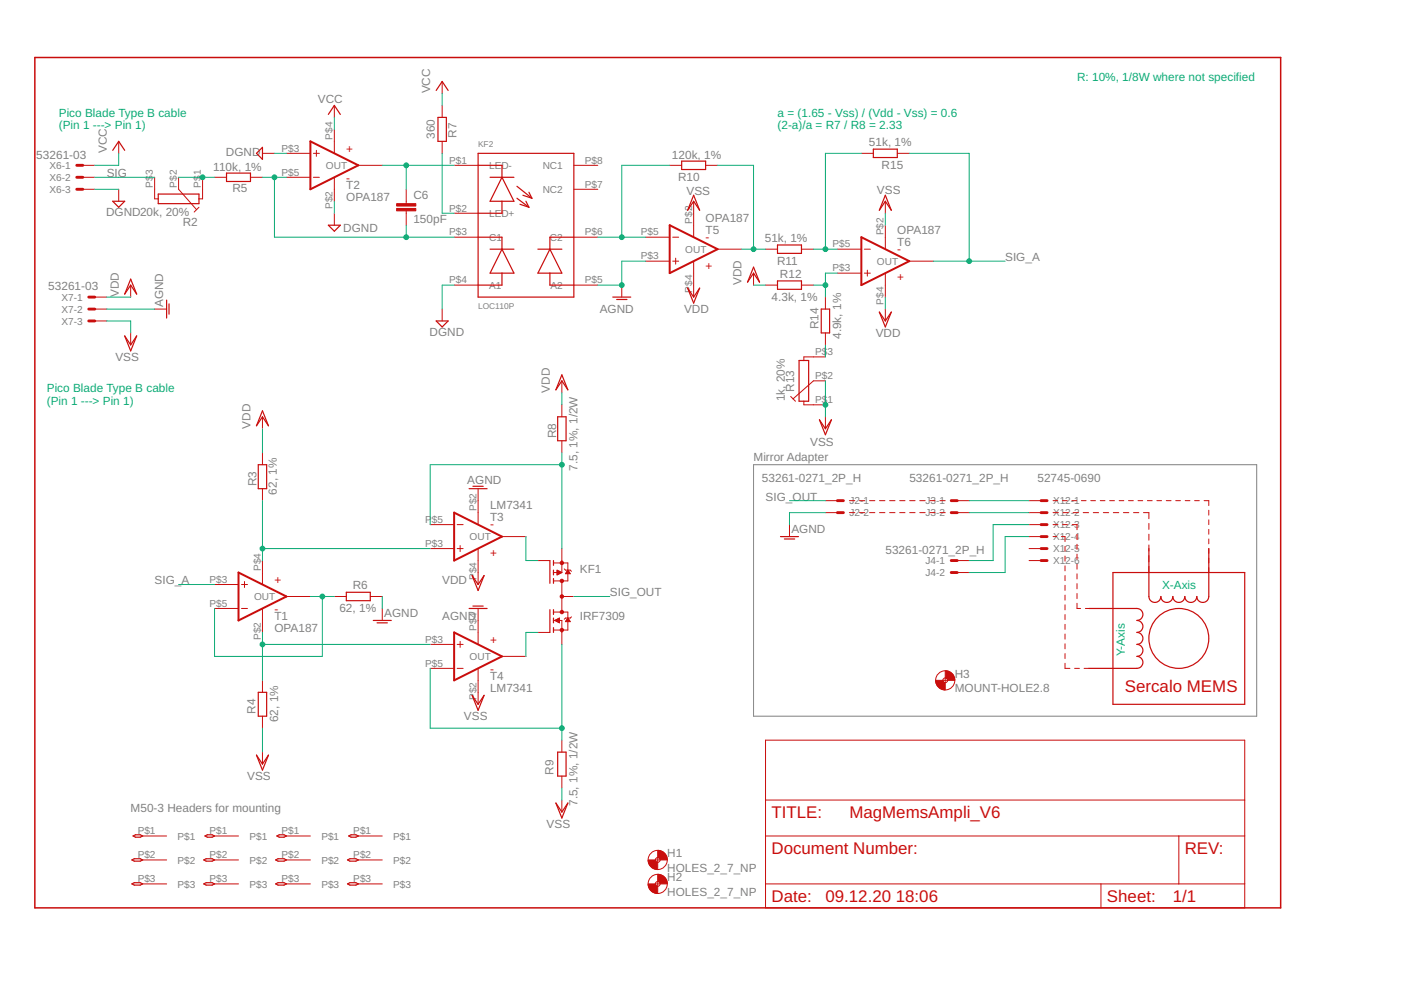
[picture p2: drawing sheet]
<svg xmlns="http://www.w3.org/2000/svg" width="297mm" height="210mm" viewBox="0 0 297 210" stroke-linecap="round" stroke-linejoin="round" font-family="sans-serif">
<path d="M159.8 98.5h106.6v53.3h-106.6z" fill="none" stroke="#808080" stroke-width=".21"/>
<g fill="none" stroke="#c90d0c" stroke-width=".21">
<path d="M93.7 17.3v2.5M17.5 37.6h2.6M17.5 35.1h2.6M25.2 30v2.5M32.8 37.6v4.6h.7M37.9 37.6v2.5l3.8 4.3M42.9 37.6v4.6h-.7M45.5 37.6h2.5M53.1 37.6h2.5M55.6 32.5h2.6M60.7 32.5h5.1M60.7 37.6h5.1"/>
<path d="M66.4 32.5h1.3M66.4 37.6h1.3M67.1 31.9v1.2M70.9 22.4v2.5M70.9 27.4v5M70.9 37.7v5M76 35.1h5M93.7 22.4v2.5M93.7 30v2.5M96.3 35.1h5.1M121.7 35.1h5M142 35.1h2.5"/>
<path d="M149.6 35.1h2.5M182.6 32.5h2.6M190.2 32.5h2.6M17.5 40.1h2.6M25.2 40.1v2.6M42.2 43.9l-1 1.1M70.9 45.2v2.6M86.1 40.1v3.1M86.1 44.7v3.1M96.3 50.3h5.1M96.3 45.2h5.1M121.7 50.3h5"/>
<path d="M121.7 40.1h5M136.9 55.4h5.1M136.9 50.3h5.1M142.6 55.4h1.3M142.6 50.3h1.3M143.3 54.7v1.3M147.1 42.7v7.5M147.1 55.4v7.6M152.1 52.8h5.1M159.8 57.9v2.6M162.3 52.8h2.5M169.9 52.8h2.6"/>
<path d="M177.5 52.8h5.1M177.5 57.9h5.1M183.3 52.8h1.2M183.3 57.9h1.2M183.9 57.3v1.2M187.7 42.7v2.5M187.7 47.8v4.9M187.7 58v5M192.8 55.4h5.1M20.1 63h2.5M20.1 65.5h2.5M20.1 68.1h2.5"/>
<path d="M27.7 60.5v2.5M27.7 70.6v2.5M32.8 65.5h2.5M93.7 65.5v2.6M96.3 60.5h5.1M121.7 60.5h5M131.8 60.5v2.5M162.3 60.5h2.5M169.9 60.5h2.6M175 63v2.5M175 70.6v2.5M175 75.7h-4.6v.7"/>
<path d="M187.7 65.5v2.6M55.6 88.4v2.5M55.6 96v2.5M119.1 80.8v2.5M119.1 85.8v2.6M119.1 93.5v2.5M167.6 84.1l1.1 1M170.4 85.1v.7h4.6M175 88.4v2.5M175 80.8h-2.5l-4.4 3.8M55.6 103.6v2.6M55.6 118.9v4.9"/>
<path d="M91.2 111.2h5.1M91.2 116.3h5.1M96.9 111.2h1.3M96.9 116.3h1.3M97.6 115.7v1.2M101.4 103.6v7.5M101.4 116.4v7.5M106.4 113.8h5.1M114 118.9h2.6M117.3 119.4h3.1v3.8h-3.1M119.1 116.3v5.1M167.4 111.2v2.6"/>
<path d="M175 108.7h2.5M175 106.2h2.5M180.1 108.7h1.1M180.1 106.2h1.1M182.2 108.7h1.1M182.2 106.2h1.1M184.4 108.7h1.1M184.4 106.2h1.1M186.5 108.7h1.1M186.5 106.2h1.1M188.6 108.7h1.2M188.6 106.2h1.2"/>
<path d="M190.8 108.7h1.1M190.8 106.2h1.1M192.9 108.7h1.1M192.9 106.2h1.1M195 108.7h1.2M195 106.2h1.2M197.1 108.7h1.2M197.1 106.2h1.2M199.3 108.7h1.1M199.3 106.2h1.1M202.9 108.7h2.6M202.9 106.2h2.6"/>
<path d="M202.9 118.9h2.6M218.2 113.8h2.5M218.2 111.2h2.5M218.2 108.7h2.5M218.2 106.2h2.5M218.2 116.3h2.5M218.2 118.9h2.5M223.3 113.8h.7M223.3 111.2h1M223.3 108.7h1.1M223.3 106.2h1M225 113.8h.8v1"/>
<path d="M225.3 106.2h1M225.3 111.2h1M225.4 108.7h1.1M225.8 115.8v1.1M225.8 117.9v1.1M225.8 120v1M227.3 106.2h1M227.3 111.2h1v1.1M227.5 108.7h1.2M228.3 113.3v1.1M228.3 115.4v1.1M228.3 117.5v1.1"/>
<path d="M228.3 119.6v1.1M229.3 106.2h1M229.7 108.7h1.1M231.3 106.2h1M231.8 108.7h1.1M233.3 106.2h1M233.9 108.7h1.2M235.3 106.2h1M236.1 108.7h1.1M237.3 106.2h1M238.2 108.7h1.1M239.3 106.2h1"/>
<path d="M240.3 108.7h1.1M241.3 106.2h1M242.4 108.7h1.2v1.3M243.3 106.2h1M243.6 111v1.2M243.6 113.3v1.2M243.6 115.5v1.3M243.6 117.8v1.3M245.3 106.2h1M247.3 106.2h1M249.3 106.2h1M251.3 106.2h1"/>
<path d="M253.3 106.2h1M255.3 106.2h1v1M256.3 108.2v1M256.3 110.2v1M256.3 112.2v1.1M256.3 114.3v1M256.3 116.3v1M256.3 118.3v1.1M45.5 129h5.1M45.5 123.9h5.1M51.2 129h1.3M51.2 123.9h1.3"/>
<path d="M51.8 123.3v1.3M55.6 129.1v5M60.7 126.5h5.1M70.9 126.5h2.5M78.5 126.5h2.5M81 129v2.6M91.2 136.6h5.1M96.9 136.6h1.3M97.6 136v1.3M101.4 129v7.5M106.4 139.2h5.1M114 134.1h2.6"/>
<path d="M117.3 121.4h1.8M117.3 131.6h1.8v5M117.3 129.8h3.1v3.8h-3.1M117.6 131.6l1-.6v1.1zM117.8 131.5h.8M117.9 131.7h.7M118 131.3h.6M118.1 121.6h.7M118.1 121.5h.9M118.1 121.3h.9M118.1 121.2h.7M118.1 121.1h.4"/>
<path d="M118.1 121h.2M118.1 120.9l1 .5-1 .5zM118.1 121.8h.2M118.1 121.7h.4M118.2 131.8h.4M118.3 131.2h.3M118.4 131.9h.2M118.5 131.1h.1M119.1 123.2v6.6M119.1 126.5h2.6M119.6 120.6l.3 .3h1l.3 .2M120 121.6h.9"/>
<path d="M120 131.7h.8M120 131.6h.8M120 121.5h.8M120.1 121.3h.6M120.1 131.5h.6M120.2 121.2h.4M120.2 131.3h.4M120.3 121.1h.2M120.3 131.2h.2M120.4 121h.1M120.4 131.1h.1M120.4 120.9l.5 .7h-1z"/>
<path d="M120.4 131l.5 .8h-1zM121.2 130.8l-.3 .2h-1l-.3 .3M202.9 121.4h2.6M225.8 122v1.1M225.8 124.1v1.1M225.8 126.2v1M225.8 128.2v1.1M225.8 130.3v1.1M225.8 132.4v1M225.8 134.4v1.1M225.8 136.5v1.1M225.8 138.6v1"/>
<path d="M228.3 121.7v1M228.3 123.7v1.1M228.3 125.8v1.1M228.3 127.9v1.1h.8M230.1 129h.8M243.6 120.1v1.3M256.3 120.4v1M55.6 144.3v2.5M55.6 151.8v2.6M55.6 159.5v2.5M91.2 141.7h5.1M96.9 141.7h1.3"/>
<path d="M101.4 141.8v7.5M119.1 156.9v2.6M162.3 156.9h101.6v35.6h-101.6zM199.9 144.3h1M200.4 143.7v1.1M225.8 140.6v1.1h1M227.8 141.7h1.1M229.8 141.7h1.1M30.2 177.2h5.1M45.5 177.2h5.1M60.7 177.2h5.1M76 177.2h5"/>
<path d="M119.1 164.5v2.6M119.1 169.6v2.6M162.3 177.2h101.6M162.3 169.6h101.6M249.9 177.2v10.2M30.2 187.4h5.1M30.2 182.3h5.1M45.5 187.4h5.1M45.5 182.3h5.1M60.7 187.4h5.1M60.7 182.3h5.1M76 187.4h5"/>
<path d="M76 182.3h5M138.9 187.4h1.1M138.9 182.3h1.1M139.4 181.8v1M139.4 186.9v1M162.3 187.4h101.6M233.4 187.4v5.1"/>
<circle cx="200.4" cy="144.3" r="2.03"/>
<circle cx="200.4" cy="144.3" r=".51"/>
<circle cx="139.4" cy="182.3" r="2.03"/>
<circle cx="139.4" cy="187.4" r="2.03"/>
<circle cx="139.4" cy="182.3" r=".51"/>
<circle cx="139.4" cy="187.4" r=".51"/>
</g>
<path d="M65.8 30l10.2 5.1-10.2 5zM142 47.8l10.1 5-10.1 5.1zM182.6 50.3l10.2 5.1-10.2 5.1zM96.3 108.7l10.1 5.1-10.1 5.1zM50.6 121.4l10.1 5.1-10.1 5.1zM96.3 134.1l10.1 5.1-10.1 5.1z" fill="none" stroke="#c90d0c" stroke-width=".42"/>
<g fill="none" stroke="#c90d0c" stroke-width=".25">
<path d="M92.5 19.2l1.2-1.9 1.3 1.9M23.9 31.9l1.3-1.9 1.2 1.9M48 36.7h5.1v1.8h-5.1zM55.6 31.2v2.6l-1.2-1.3zM69.6 24.3l1.3-1.9 1.3 1.9M92.9 24.9h1.7v5.1h-1.7zM101.4 35.1h5v2.5M101.4 32.5h20.3v30.5h-20.3zM103.9 37.6h5.1M106.4 37.6l2.6 5.1h-5.1zM109.6 39.5l3.2 2.5M144.5 34.2h5.1v1.7h-5.1z"/>
<path d="M185.2 31.6h5v1.8h-5zM23.9 42.7h2.5l-1.2 1.2zM27.7 59.2l1.3 3.2-1.3-1.9-1.3 1.9zM33.5 41.1h8.7v2.1h-8.7zM69.6 47.8h2.6l-1.3 1.2zM101.4 50.3h5v2.5M103.9 52.8h5.1M106.4 42.7v2.5h-5M106.4 57.9v2.6h-5M106.4 52.8l2.6 5.1h-5.1zM109.6 42l2.5 1.9M110.2 43.3l1.9 .6"/>
<path d="M110.9 41.4l1.9 .6M111.5 42.7l.6 1.2M112.1 40.8l.7 1.2M114 52.8h5.1M116.6 52.8l2.5 5.1h-5.1zM116.6 57.9v2.6h5.1M121.7 50.3h-5.1v2.5M147.1 41.4l1.2 3.2-1.2-1.9-1.3 1.9zM159.8 56.6l1.2 3.2-1.2-1.9-1.3 1.9zM164.8 59.6h5.1v1.7h-5.1zM164.8 51.9h5.1v1.8h-5.1zM187.7 41.4l1.3 3.2-1.3-1.9-1.3 1.9z"/>
<path d="M26.4 71.2l1.3 1.9 1.3-1.9-1.3 3.2zM35.3 63.6v3.8M35.8 64.4v2.2M92.5 68.1h2.5l-1.3 1.2zM119.1 79.5l1.3 3.2-1.3-1.9-1.2 1.9zM129.9 63h3.8M130.7 63.5h2.2M145.8 61.1l1.3 1.9 1.2-1.9-1.2 3.2zM169.4 76.4h2v8.7h-2zM174.1 65.5h1.8v5.1h-1.8zM186.4 66.2l1.3 1.9 1.3-1.9-1.3 3.1zM54.8 98.5h1.7v5.1h-1.7z"/>
<path d="M55.6 87.1l1.3 3.2-1.3-1.9-1.2 1.9zM118.2 88.4h1.8v5.1h-1.8zM173.7 89l1.3 1.9 1.3-1.9-1.3 3.2zM99.5 103.6h3.8M100.3 103.1h2.1M116.6 118.9v4.8M117.3 118.9v1M165.5 113.8h3.8M166.3 114.3h2.2M243.6 116.3v10.2a1.27 1.27 0 0 0 1.3 1.2 1.27 1.27 0 0 0 1.2-1.2 1.27 1.27 0 0 0 1.3 1.2 1.27 1.27 0 0 0 1.3-1.2 1.27 1.27 0 0 0 1.2 1.2 1.27 1.27 0 0 0 1.3-1.2 1.27 1.27 0 0 0 1.3 1.2 1.27 1.27 0 0 0 1.2-1.2 1.27 1.27 0 0 0 1.3 1.2 1.27 1.27 0 0 0 1.3-1.2v-10.2M73.4 125.6h5.1v1.8h-5.1zM79.1 131.6h3.9"/>
<path d="M79.9 132.1h2.2M99.5 129h3.8M100.1 122l1.3 1.9 1.2-1.9-1.2 3.2zM100.3 128.5h2.1M116.6 129.3v4.8M117.3 120.9v1M117.3 122.7v1M117.3 129.3v1M117.3 131v1.1M117.3 133.1v1M230.9 129h10.1a1.27 1.27 0 0 1 1.3 1.3 1.27 1.27 0 0 1-1.3 1.3 1.27 1.27 0 0 1 1.3 1.2 1.27 1.27 0 0 1-1.3 1.3 1.27 1.27 0 0 1 1.3 1.3 1.27 1.27 0 0 1-1.3 1.2 1.27 1.27 0 0 1 1.3 1.3 1.27 1.27 0 0 1-1.3 1.3 1.27 1.27 0 0 1 1.3 1.2 1.27 1.27 0 0 1-1.3 1.3h-10.1M236 121.4h27.9v27.9h-27.9z"/>
<path d="M54.8 146.8h1.7v5h-1.7zM100.1 147.4l1.3 1.9 1.2-1.9-1.2 3.2zM118.2 159.5h1.8v5h-1.8zM28.2 177.2l.5-.2h1l.5 .2-.5 .3h-1zM43.5 177.2l.5-.2h1l.5 .2-.5 .3h-1zM54.4 160.1l1.2 1.9 1.3-1.9-1.3 3.2zM58.7 177.2l.5-.2h1l.5 .2-.5 .3h-1zM73.9 177.2l.5-.2h1.1l.5 .2-.5 .3h-1.1zM117.9 170.3l1.2 1.9 1.3-1.9-1.3 3.1zM28 182.3l.5-.2h1.2l.5 .2-.5 .3h-1.2zM28 187.4l.5-.2h1.2l.5 .2-.5 .3h-1.2zM43.2 182.3l.5-.2h1.3l.5 .2-.5 .3h-1.3z"/>
<path d="M43.2 187.4l.5-.2h1.3l.5 .2-.5 .3h-1.3zM58.4 182.3l.5-.2h1.3l.5 .2-.5 .3h-1.3zM58.4 187.4l.5-.2h1.3l.5 .2-.5 .3h-1.3zM73.7 182.3l.5-.2h1.3l.5 .2-.5 .3h-1.3zM73.7 187.4l.5-.2h1.3l.5 .2-.5 .3h-1.3z"/>
<circle cx="249.9" cy="135.4" r="6.4"/>
</g>
<path d="M7.4 12.2h264.1v180.3h-264.1z" fill="none" stroke="#c90d0c" stroke-width=".32"/>
<g fill="#c90d0c" stroke="#c90d0c" stroke-width=".21">
<path d="M200.4 142.2a2 2 0 0 1 2 2.1h-1.5l-.1-.4-.4-.2z" fill-rule="evenodd"/>
<path d="M198.4 144.3h1.5l.2 .4 .3 .1v1.5a2.04 2.04 0 0 1-2-2z" fill-rule="evenodd"/>
<path d="M139.4 180.3a2 2 0 0 1 2.1 2h-1.5l-.1-.3-.5-.2z" fill-rule="evenodd"/>
<path d="M137.4 182.3h1.5l.2 .5h.3v1.6a2 2 0 0 1-2-2.1z" fill-rule="evenodd"/>
<path d="M139.4 185.4a2 2 0 0 1 2.1 2h-1.5l-.1-.3-.5-.2z" fill-rule="evenodd"/>
<path d="M137.4 187.4h1.5l.2 .4 .3 .1v1.5a2 2 0 0 1-2-2z" fill-rule="evenodd"/>
<circle cx="119.1" cy="119.4" r=".36"/>
<circle cx="119.1" cy="123.2" r=".36"/>
<circle cx="119.1" cy="133.6" r=".36"/>
<circle cx="119.1" cy="129.8" r=".36"/>
<circle cx="119.1" cy="126.5" r=".36"/>
</g>
<g fill="none" stroke="#c90d0c" stroke-width=".61">
<path d="M16.3 35.1h1.2M16.3 37.6h1.2M16.3 40.1h1.2M18.8 63h1.3M18.8 65.5h1.3M18.8 68.1h1.3M177.5 106.2h1.3M177.5 108.7h1.3M201.7 106.2h1.2M201.7 108.7h1.2M201.7 118.9h1.2M220.7 106.2h1.3"/>
<path d="M220.7 108.7h1.3M220.7 118.9h1.3M220.7 111.2h1.3M220.7 113.8h1.3M220.7 116.3h1.3M201.7 121.4h1.2"/>
</g>
<g fill="#c90d0c" stroke="#c90d0c" stroke-width=".21">
<path d="M84.1 44.2h4.1v.5h-4.1z"/>
<path d="M84.1 43.2h4.1v.5h-4.1z"/>
</g>
<g fill="none" stroke="#0dab76" stroke-width=".21">
<path d="M93.7 19.8v2.6M20.1 37.6h12.7M25.2 32.5v2.6h-5.1M37.9 37.6h7.6M55.6 37.6h5.1M58.2 37.6v12.7h38.1M58.2 32.5h2.5M70.9 24.9v2.5M81 35.1h15.3M86.1 35.1v5M93.7 32.5v12.7h2.6M142 35.1h-10.2v15.2"/>
<path d="M152.1 35.1h7.7v17.7M182.6 32.5h-7.6v20.3M192.8 32.5h12.7v22.9M20.1 40.1h5.1M70.9 42.7v2.5M86.1 47.8v2.5M126.7 50.3h10.2M136.9 55.4h-5.1v5.1h-5.1M157.2 52.8h5.1M172.5 52.8h5M177.5 57.9h-2.5v5.1M187.7 45.2v2.6"/>
<path d="M197.9 55.4h15.2M22.6 63h5.1M22.6 65.5h10.2M22.6 68.1h5.1v2.5M96.3 60.5h-2.6v5M159.8 60.5h2.5M172.5 60.5h2.5M175 73.1v2.6M187.7 63v2.5M55.6 90.9v5.1M119.1 83.3v2.5M119.1 96v20.3"/>
<path d="M119.1 98.5h-27.9v12.7M175 80.8v7.6M55.6 106.2v12.7M55.6 116.3h35.6M111.5 113.8v5.1h2.5M167.4 106.2h7.6M175 108.7h-7.6v2.5M205.5 108.7h12.7M205.5 106.2h12.7M218.2 111.2h-7.6v7.7h-5.1M218.2 113.8h-5.1v7.6h-7.6M37.9 123.9h7.6"/>
<path d="M55.6 134.1v10.2M55.6 136.6h35.6M65.8 126.5h5.1M68.3 126.5v12.7h-22.8v-10.2M81 126.5v2.5M114 134.1h-2.5v5.1M119.1 136.6v20.3M121.7 126.5h7.6M55.6 154.4v5.1M91.2 141.7v12.7h27.9M119.1 167.1v2.5"/>
</g>
<g fill="#0dab76" stroke="#0dab76" stroke-width=".21">
<circle cx="131.8" cy="60.5" r=".51"/>
<circle cx="175" cy="85.8" r=".51"/>
<circle cx="159.8" cy="52.8" r=".51"/>
<circle cx="86.1" cy="50.3" r=".51"/>
<circle cx="58.2" cy="37.6" r=".51"/>
<circle cx="86.1" cy="35.1" r=".51"/>
<circle cx="131.8" cy="50.3" r=".51"/>
<circle cx="175" cy="52.8" r=".51"/>
<circle cx="175" cy="60.5" r=".51"/>
<circle cx="119.1" cy="98.5" r=".51"/>
<circle cx="119.1" cy="154.4" r=".51"/>
<circle cx="68.3" cy="126.5" r=".51"/>
<circle cx="55.6" cy="136.6" r=".51"/>
<circle cx="55.6" cy="116.3" r=".51"/>
<circle cx="42.9" cy="37.6" r=".51"/>
<circle cx="205.5" cy="55.4" r=".51"/>
</g>
<g font-size="3.6" fill="#c90d0c">
<text x="238.5" y="146.8">Sercalo MEMS</text>
<text x="163.6" y="173.4">TITLE:</text>
<text x="180.1" y="173.4">MagMemsAmpli_V6</text>
<text x="163.6" y="181.1">Document Number:</text>
<text x="251.2" y="181.1">REV:</text>
<text x="163.6" y="191.2">Date:</text>
<text x="175" y="191.2">09.12.20</text>
<text x="189.9" y="191.2">18:06</text>
<text x="234.7" y="191.2">Sheet:</text>
<text x="248.7" y="191.2">1/1</text>
</g>
<g font-size="2.5" fill="#0dab76">
<text x="228.3" y="17.3">R: 10%, 1/8W where not specified</text>
<text x="12.5" y="24.8">Pico Blade Type B cable</text>
<text x="12.5" y="27.4">(Pin 1 ---&gt; Pin 1)</text>
<text x="164.9" y="27.4">(2-a)/a = R7 / R8 = 2.33</text>
<text x="164.9" y="24.9">a = (1.65 - Vss) / (Vdd - Vss) = 0.6</text>
<text x="9.9" y="83.2">Pico Blade Type B cable</text>
<text x="9.9" y="85.8">(Pin 1 ---&gt; Pin 1)</text>
<text x="246.4" y="124.9">X-Axis</text>
<text x="238.5" y="139.2" transform="rotate(-90 238.5 139.2)">Y-Axis</text>
</g>
<g font-size="2.5" fill="#808080">
<text x="67.4" y="21.8">VCC</text>
<text x="91.2" y="19.8" transform="rotate(-90 91.2 19.8)">VCC</text>
<text x="92.2" y="29.5" transform="rotate(-90 92.2 29.5)">360</text>
<text x="96.8" y="29.2" transform="rotate(-90 96.8 29.2)">R7</text>
<text x="7.7" y="33.7">53261-03</text>
<text x="22.6" y="32.5" transform="rotate(-90 22.6 32.5)">VCC</text>
<text x="47.9" y="33.1">DGND</text>
<text x="142.5" y="33.8">120k, 1%</text>
<text x="184.2" y="31">51k, 1%</text>
<text x="186.9" y="35.8">R15</text>
<text x="22.6" y="37.6">SIG</text>
<text x="45.2" y="36.3">110k, 1%</text>
<text x="49.3" y="40.7">R5</text>
<text x="73.4" y="40.1">T2</text>
<text x="143.7" y="38.3">R10</text>
<text x="145.5" y="41.4">VSS</text>
<text x="185.9" y="41.1">VSS</text>
<text x="22.5" y="45.8">DGND20k, 20%</text>
<text x="73.4" y="42.7">OPA187</text>
<text x="87.6" y="47.4">150pF</text>
<text x="87.6" y="42.3">C6</text>
<text x="149.6" y="47">OPA187</text>
<text x="38.7" y="48">R2</text>
<text x="72.8" y="49.1">DGND</text>
<text x="149.6" y="49.5">T5</text>
<text x="162.1" y="51.3">51k, 1%</text>
<text x="190.2" y="49.5">OPA187</text>
<text x="190.2" y="52.1">T6</text>
<text x="164.8" y="56.1">R11</text>
<text x="165.4" y="58.9">R12</text>
<text x="213.1" y="55.4">SIG_A</text>
<text x="10.2" y="61.6">53261-03</text>
<text x="25.2" y="63" transform="rotate(-90 25.2 63)">VDD</text>
<text x="34.6" y="65.1" transform="rotate(-90 34.6 65.1)">AGND</text>
<text x="157.2" y="60.4" transform="rotate(-90 157.2 60.4)">VDD</text>
<text x="163.6" y="63.7">4.3k, 1%</text>
<text x="91.1" y="71.2">DGND</text>
<text x="127.2" y="66.3">AGND</text>
<text x="145" y="66.3">VDD</text>
<text x="173.5" y="69.8" transform="rotate(-90 173.5 69.8)">R14</text>
<text x="178.3" y="71.9" transform="rotate(-90 178.3 71.9)">4.9k, 1%</text>
<text x="185.7" y="71.4">VDD</text>
<text x="24.5" y="76.4">VSS</text>
<text x="116.6" y="83.3" transform="rotate(-90 116.6 83.3)">VDD</text>
<text x="168.4" y="83" transform="rotate(-90 168.4 83)">R13</text>
<text x="166.4" y="85.1" transform="rotate(-90 166.4 85.1)">1k, 20%</text>
<text x="53.1" y="90.9" transform="rotate(-90 53.1 90.9)">VDD</text>
<text x="117.9" y="92.9" transform="rotate(-90 117.9 92.9)">R8</text>
<text x="171.8" y="94.5">VSS</text>
<text x="122.4" y="99.8" transform="rotate(-90 122.4 99.8)">7.5, 1%, 1/2W</text>
<text x="159.8" y="97.8">Mirror Adapter</text>
<text x="54.4" y="103.1" transform="rotate(-90 54.4 103.1)">R3</text>
<text x="58.7" y="104.9" transform="rotate(-90 58.7 104.9)">62, 1%</text>
<text x="99.1" y="102.6">AGND</text>
<text x="103.9" y="107.9">LM7341</text>
<text x="161.5" y="102.2">53261-0271_2P_H</text>
<text x="162.3" y="106.2">SIG_OUT</text>
<text x="192.8" y="102.2">53261-0271_2P_H</text>
<text x="220" y="102.2">52745-0690</text>
<text x="103.9" y="110.5">T3</text>
<text x="167.8" y="113">AGND</text>
<text x="187.7" y="117.5">53261-0271_2P_H</text>
<text x="32.8" y="123.9">SIG_A</text>
<text x="74.8" y="124.9">R6</text>
<text x="93.7" y="123.9">VDD</text>
<text x="122.9" y="121.4">KF1</text>
<text x="58.2" y="131.5">T1</text>
<text x="72" y="129.8">62, 1%</text>
<text x="81.4" y="130.8">AGND</text>
<text x="93.7" y="131.5">AGND</text>
<text x="122.9" y="131.5">IRF7309</text>
<text x="129.3" y="126.5">SIG_OUT</text>
<text x="58.2" y="134.1">OPA187</text>
<text x="202.4" y="143.7">H3</text>
<text x="103.9" y="146.8">LM7341</text>
<text x="103.9" y="144.2">T4</text>
<text x="202.4" y="146.7">MOUNT-HOLE2.8</text>
<text x="54.1" y="151.4" transform="rotate(-90 54.1 151.4)">R4</text>
<text x="58.9" y="153.1" transform="rotate(-90 58.9 153.1)">62, 1%</text>
<text x="98.4" y="152.6">VSS</text>
<text x="52.4" y="165.3">VSS</text>
<text x="117.4" y="164.3" transform="rotate(-90 117.4 164.3)">R9</text>
<text x="27.7" y="172.2">M50-3 Headers for mounting</text>
<text x="122.4" y="170.9" transform="rotate(-90 122.4 170.9)">7.5, 1%, 1/2W</text>
<text x="115.9" y="175.5">VSS</text>
<text x="141.5" y="184.8">HOLES_2_7_NP</text>
<text x="141.5" y="181.7">H1</text>
<text x="141.5" y="189.9">HOLES_2_7_NP</text>
<text x="141.5" y="186.8">H2</text>
</g>
<g font-size="2.5" fill="#c90d0c">
<text x="73.4" y="32.5">+</text>
<text x="73.4" y="38.6">-</text>
<text x="149.6" y="51">-</text>
<text x="190.2" y="53.6">-</text>
<text x="149.6" y="57.1">+</text>
<text x="190.2" y="59.7">+</text>
<text x="103.9" y="112">-</text>
<text x="103.9" y="118.1">+</text>
<text x="58.2" y="123.9">+</text>
<text x="58.2" y="130">-</text>
<text x="103.9" y="136.6">+</text>
<text x="103.9" y="142.7">-</text>
</g>
<g font-size="2.1" fill="#808080">
<text x="70.5" y="29.6" transform="rotate(-90 70.5 29.6)">P$4</text>
<text x="10.5" y="35.8">X6-1</text>
<text x="59.7" y="32.2">P$3</text>
<text x="69.1" y="35.8">OUT</text>
<text x="95.2" y="34.7">P$1</text>
<text x="103.7" y="35.8">LED-</text>
<text x="115.1" y="35.8">NC1</text>
<text x="124" y="34.7">P$8</text>
<text x="10.5" y="38.4">X6-2</text>
<text x="10.5" y="40.9">X6-3</text>
<text x="32.4" y="39.8" transform="rotate(-90 32.4 39.8)">P$</text>
<text x="32.4" y="37.2" transform="rotate(-90 32.4 37.2)">3</text>
<text x="37.5" y="39.8" transform="rotate(-90 37.5 39.8)">P$2</text>
<text x="42.6" y="39.8" transform="rotate(-90 42.6 39.8)">P$</text>
<text x="42.6" y="37.2" transform="rotate(-90 42.6 37.2)">1</text>
<text x="59.7" y="37.2">P$5</text>
<text x="115.1" y="40.9">NC2</text>
<text x="124" y="39.8">P$7</text>
<text x="70.5" y="44.3" transform="rotate(-90 70.5 44.3)">P$2</text>
<text x="95.2" y="44.9">P$2</text>
<text x="103.7" y="46">LED+</text>
<text x="146.7" y="47.4" transform="rotate(-90 146.7 47.4)">P$2</text>
<text x="95.2" y="49.9">P$3</text>
<text x="103.7" y="51">C1</text>
<text x="116.6" y="51">C2</text>
<text x="124" y="49.9">P$6</text>
<text x="135.9" y="49.9">P$5</text>
<text x="145.3" y="53.6">OUT</text>
<text x="176.5" y="52.5">P$5</text>
<text x="187.4" y="49.9" transform="rotate(-90 187.4 49.9)">P$2</text>
<text x="135.9" y="55">P$3</text>
<text x="176.5" y="57.5">P$3</text>
<text x="185.9" y="56.1">OUT</text>
<text x="13" y="63.7">X7-1</text>
<text x="95.2" y="60.1">P$4</text>
<text x="103.7" y="61.2">A1</text>
<text x="116.7" y="61.2">A2</text>
<text x="124" y="60.1">P$5</text>
<text x="146.7" y="62" transform="rotate(-90 146.7 62)">P$4</text>
<text x="187.4" y="64.6" transform="rotate(-90 187.4 64.6)">P$4</text>
<text x="13" y="66.3">X7-2</text>
<text x="13" y="68.8">X7-3</text>
<text x="172.8" y="75.3">P$</text>
<text x="175.4" y="75.3">3</text>
<text x="172.8" y="80.4">P$2</text>
<text x="172.8" y="85.5">P$</text>
<text x="175.4" y="85.5">1</text>
<text x="180.1" y="106.9">J2-1</text>
<text x="196.2" y="106.9">J3-1</text>
<text x="223.3" y="106.9">X12-1</text>
<text x="90.2" y="110.9">P</text>
<text x="91.6" y="110.9">$5</text>
<text x="101" y="108.3" transform="rotate(-90 101 108.3)">P$2</text>
<text x="180.1" y="109.5">J2-2</text>
<text x="196.2" y="109.5">J3-2</text>
<text x="223.3" y="109.5">X12-2</text>
<text x="223.3" y="112">X12-3</text>
<text x="90.2" y="116">P$3</text>
<text x="99.6" y="114.5">OUT</text>
<text x="196.2" y="119.6">J4-1</text>
<text x="223.3" y="114.5">X12-4</text>
<text x="223.3" y="117.1">X12-5</text>
<text x="223.3" y="119.6">X12-6</text>
<text x="44.4" y="123.6">P$3</text>
<text x="55.3" y="121" transform="rotate(-90 55.3 121)">P$4</text>
<text x="101" y="123" transform="rotate(-90 101 123)">P$4</text>
<text x="196.2" y="122.1">J4-2</text>
<text x="44.4" y="128.7">P$5</text>
<text x="53.9" y="127.2">OUT</text>
<text x="55.3" y="135.7" transform="rotate(-90 55.3 135.7)">P$2</text>
<text x="90.2" y="136.3">P$3</text>
<text x="101" y="133.7" transform="rotate(-90 101 133.7)">P$4</text>
<text x="90.2" y="141.3">P$5</text>
<text x="99.6" y="139.9">OUT</text>
<text x="101" y="148.4" transform="rotate(-90 101 148.4)">P$2</text>
<text x="29.2" y="176.9">P$1</text>
<text x="37.7" y="178">P$1</text>
<text x="44.4" y="176.9">P$1</text>
<text x="52.9" y="178">P$1</text>
<text x="59.7" y="176.9">P$1</text>
<text x="68.1" y="178">P$1</text>
<text x="74.9" y="176.9">P$1</text>
<text x="83.4" y="178">P$1</text>
<text x="29.2" y="182">P$2</text>
<text x="37.7" y="183.1">P$2</text>
<text x="44.4" y="182">P$2</text>
<text x="52.9" y="183.1">P$2</text>
<text x="59.7" y="182">P$2</text>
<text x="68.1" y="183.1">P$2</text>
<text x="74.9" y="182">P$2</text>
<text x="83.4" y="183.1">P$2</text>
<text x="29.2" y="187.1">P$3</text>
<text x="37.7" y="188.2">P$3</text>
<text x="44.4" y="187.1">P$3</text>
<text x="52.9" y="188.2">P$3</text>
<text x="59.7" y="187.1">P$3</text>
<text x="68.1" y="188.2">P$3</text>
<text x="74.9" y="187.1">P$3</text>
<text x="83.4" y="188.2">P$3</text>
</g>
<g font-size="1.8" fill="#808080">
<text x="101.4" y="31.2">KF2</text>
<text x="101.4" y="65.5">LOC110P</text>
</g>
</svg>
